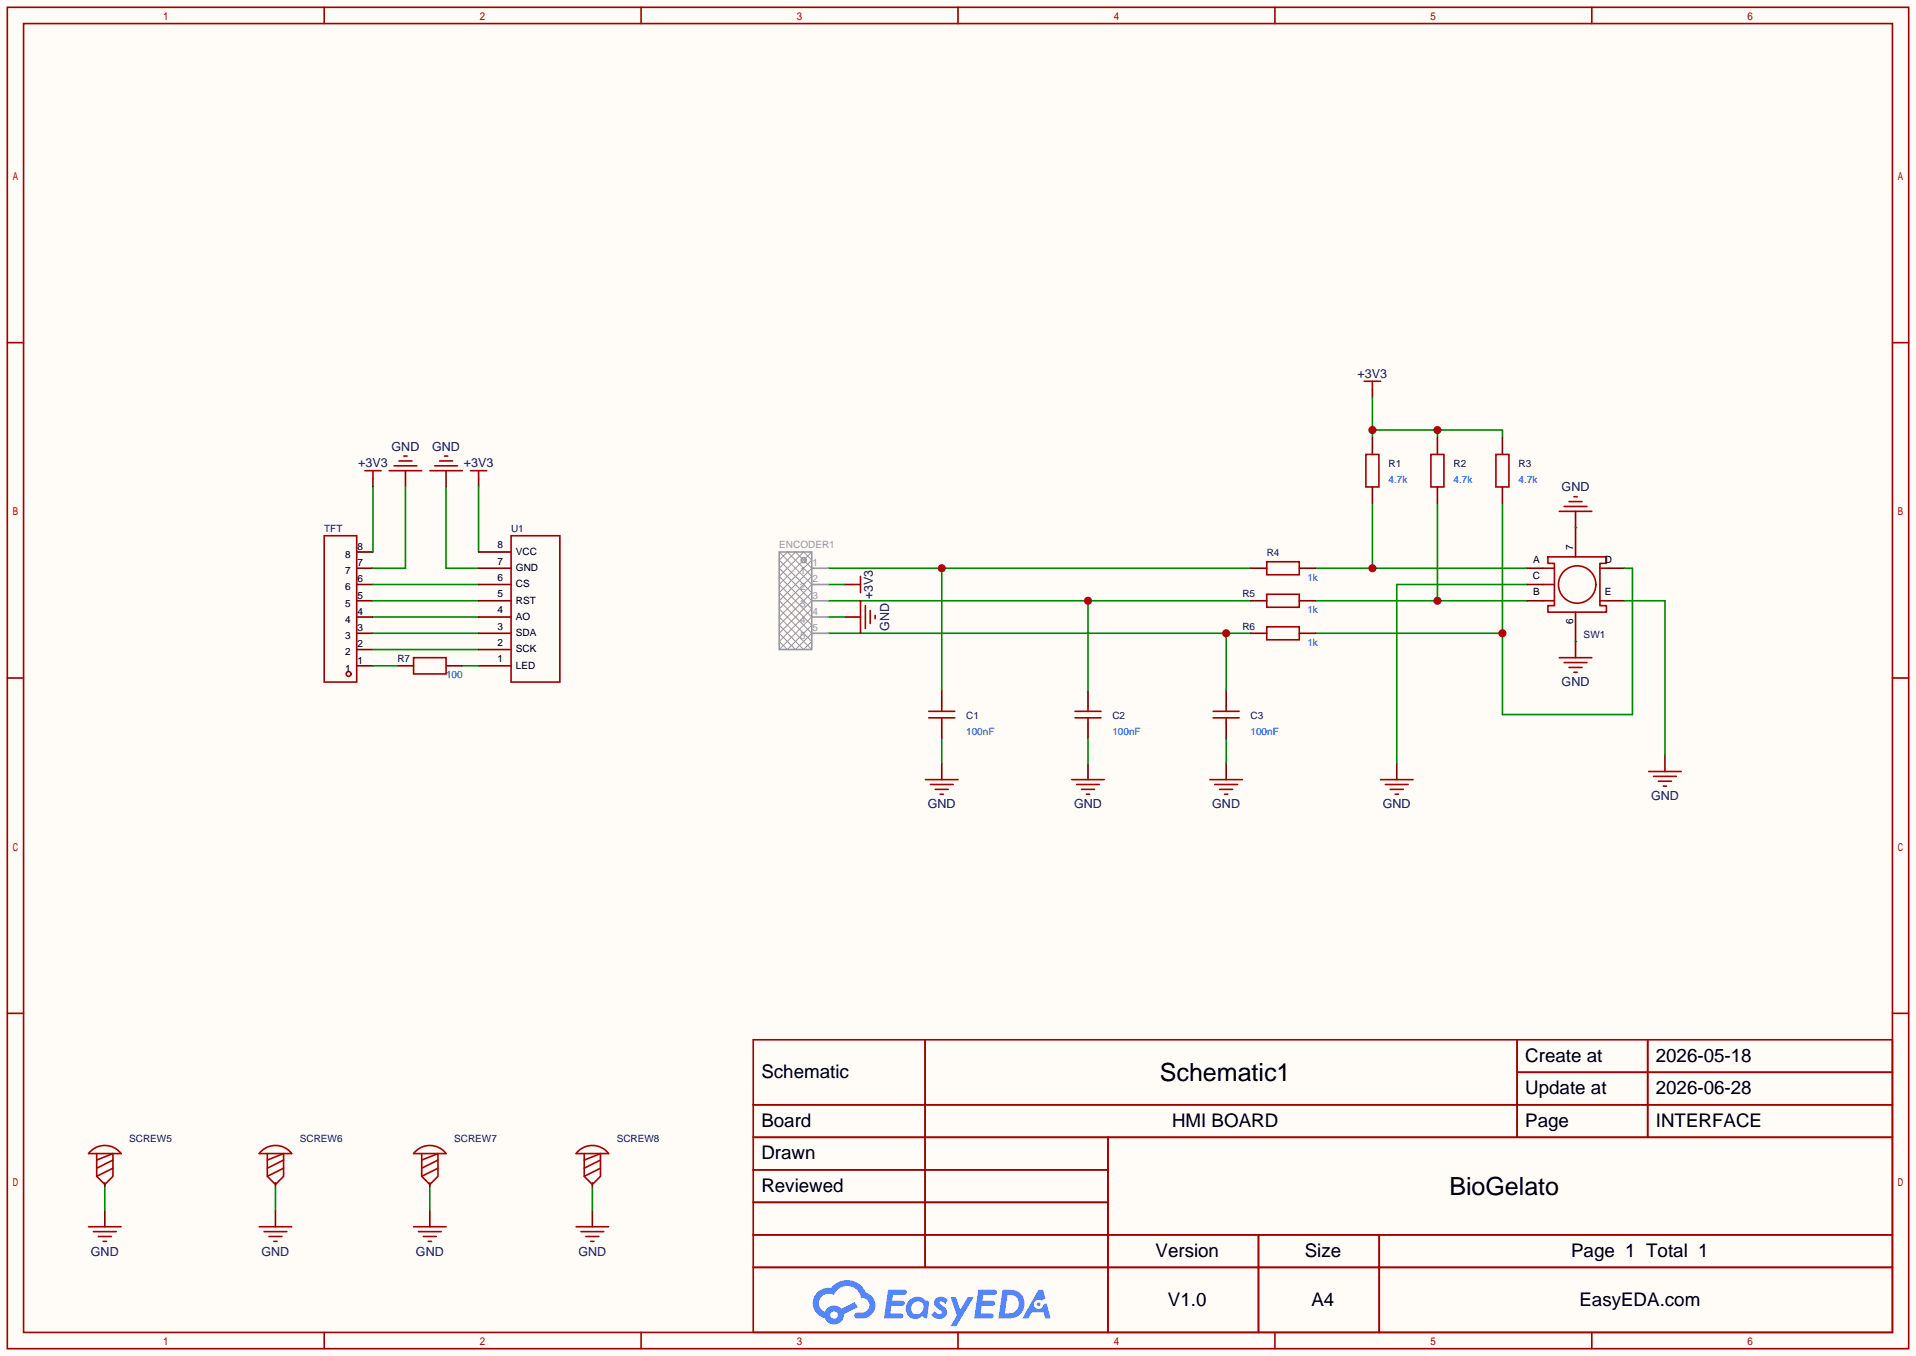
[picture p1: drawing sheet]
<svg xmlns="http://www.w3.org/2000/svg" width="299mm" height="212mm" viewBox="0 0 299 212" stroke-linecap="round" stroke-linejoin="round" font-family="sans-serif">
<path d="M0 0h299.5v211.8h-299.5z" fill="#fffcf7"/>
<g fill="none" stroke="#a10000" stroke-width=".25">
<path d="M1.1 1.1h297.2v209.6h-297.2zM3.7 3.7h292.1v204.5h-292.1zM50.7 1.1v2.6M100.2 1.1v2.6M149.7 1.1v2.6M199.3 1.1v2.6M248.8 1.1v2.6M1.1 53.5h2.6M295.8 53.5h2.5M1.1 105.9h2.6M295.8 105.9h2.5M1.1 158.3h2.6"/>
<path d="M295.8 158.3h2.5M117.7 162.4h178.1v45.8h-178.1zM117.7 172.6h178.1M117.7 177.7h178.1M144.6 162.4v35.6M173.2 177.7v30.5M237.1 162.4v15.3M237.1 167.5h58.7M257.5 162.4v15.3M117.7 182.8h55.5M117.7 192.9h178.1M117.7 187.8h55.5"/>
<path d="M117.7 198h178.1M196.7 192.9v15.3M215.6 192.9v15.3M50.7 208.2v2.5M100.2 208.2v2.5M149.7 208.2v2.5M199.3 208.2v2.5M248.8 208.2v2.5"/>
</g>
<g fill="#5487ff">
<path d="M146.3 202.8a1.3 1.3 0 0 1 1.8 .3l-.4 .6a.54 .54 0 0 0-.9-.2l.1 .1a2.32 2.32 0 0 1 1.1 1.4 1.36 1.36 0 0 1-1.1 1.1 1.36 1.36 0 0 1-1.4-.7l.6-.6a.7 .7 0 0 0 1.1 .3l-.1-.3a1.6 1.6 0 0 1-1.1-1.6z"/>
<path d="M148.6 202.7h.8l.7 1.9 1.2-1.9h.9l-2.7 4.5h-.9l.9-1.7z"/>
<path d="M138.8 201.5h1.6a1.31 1.31 0 0 1 1.3 .2 .4 .4 0 0 1-.4 .6h-1.7l-.2 .9h1.7a.4 .4 0 0 1 .3 .4 .4 .4 0 0 1-.4 .4h-1.7l-.1 1.2h.8a1.23 1.23 0 0 1 1.1 .2 .39 .39 0 0 1-.3 .6h-2.6z"/>
<path d="M152.9 201.5h1.6a1.32 1.32 0 0 1 1.3 .2 .39 .39 0 0 1-.4 .6h-1.7l-.2 .9h1.7a.4 .4 0 0 1 .3 .4 .4 .4 0 0 1-.4 .4h-1.7l-.1 1.2h.8a1.23 1.23 0 0 1 1.1 .2 .39 .39 0 0 1-.3 .6h-2.6z"/>
<path d="M162.3 201.5h.7l.4 1.3-.7 .4a.75 .75 0 0 0-1.1 .3 .75 .75 0 0 0 .5 1 .75 .75 0 0 0 1-.6l.5-.3 .6 2.4h-.8l-.3-1h-1.8l-.6 1h-.9z"/>
<path d="M156.7 201.5l-.6 4.5h1.4a2.27 2.27 0 0 0 2.5-1.7 2.27 2.27 0 0 0-1.3-2.7zM157.5 202.3a1.5 1.5 0 0 1 1.8 1.5 1.5 1.5 0 0 1-2 1.4h-.2z"/>
<path d="M142.1 203.1a1.62 1.62 0 0 0-.4 2.1 1.62 1.62 0 0 0 2.1 .7l.3-.3 .4 .3 .4 .1 .3-2.5-.2-.3h-.1a.57 .57 0 0 1-.6-.4 1.73 1.73 0 0 0-2.2 .3zM142.7 203.6a.96 .96 0 0 1 1.5 0 .96 .96 0 0 1-.2 1.5 .95 .95 0 0 1-1.4-.1 .95 .95 0 0 1 .1-1.4z"/>
<path d="M127.8 201.9a2.37 2.37 0 0 0 1.1 4 1.54 1.54 0 0 0 1.8 1 1.54 1.54 0 0 0 1.2-1.6l2.2-1.1-.5-.8-2.1 1.1a1.57 1.57 0 0 0-2.6 .4 1.5 1.5 0 0 1-.7-2.1 1.5 1.5 0 0 1 2.1-.5 2.23 2.23 0 0 1 2.3-1.4 2.23 2.23 0 0 1 2 1.8 1.16 1.16 0 0 1 1.3 1.1 1.16 1.16 0 0 1-1.1 1.3h-.7a.47 .47 0 0 0-.6 .3 .47 .47 0 0 0 .5 .6 2.23 2.23 0 0 0 2.2-.7 2.23 2.23 0 0 0 .4-2.3 2.16 2.16 0 0 0-1.3-1.1 3.2 3.2 0 0 0-5.4-.7h-.4a2.55 2.55 0 0 0-1.7 .7zM129.8 205.4a.58 .58 0 0 1 1.1 0 .58 .58 0 0 1-1.1 0z"/>
<circle cx="162.3" cy="203.8" r=".28"/>
</g>
<g fill="none" stroke="#a10000" stroke-width=".25">
<path d="M241.2 88.8h1.8M241.2 91.3h1.8M241.2 93.9h1.8M241.9 87h9.2v1h-1v6.6h1v1h-9.2v-1h1.1v-6.6h-1.1zM250.1 88.8h1.2M250.1 93.9h1.2"/>
<circle cx="246.5" cy="91.3" r="2.92"/>
</g>
<path d="M238.6 88.8h2.6M238.6 93.9h2.6M238.6 91.3h2.6M246.3 82.4v4.6M246.3 95.6v4.6M251.3 88.8h2.6M251.3 93.9h2.6" fill="none" stroke="#870000" stroke-width=".25"/>
<path d="M214.5 78.6v10.2M205.6 88.8h33" fill="none" stroke="#008700" stroke-width=".25"/>
<circle cx="214.5" cy="88.8" r=".63" fill="#c00"/>
<path d="M224.7 78.6v15.3M205.6 93.9h33" fill="none" stroke="#008700" stroke-width=".25"/>
<circle cx="224.7" cy="93.9" r=".63" fill="#c00"/>
<g fill="none" stroke="#870000" stroke-width=".25">
<path d="M58.3 74.8v1.3M63.4 73.5v2.6M69.7 73.5v2.6M74.8 74.8v1.3M214.5 60.8v1.3M132 91.3h1.2M147.2 107.8v2.6M147.2 112.9v2.5M147.2 119.3v2.5M170.1 107.8v2.6M170.1 112.9v2.5M170.1 119.3v2.5"/>
<path d="M191.6 107.8v2.6M191.6 112.9v2.5M191.6 119.3v2.5M260.2 118v2.5"/>
</g>
<g fill="none" stroke="#a10000" stroke-width=".25">
<path d="M213.2 59.6h2.6M214.5 59.6v1.2M57 73.5h2.6M58.3 73.5v1.3M60.8 73.5h5.1M61.6 72.8h3.6M62.4 72h2M63.1 71.2h.5M67.2 73.5h5.1M67.9 72.8h3.6M68.7 72h2M69.5 71.2h.5"/>
<path d="M73.5 73.5h2.6M74.8 73.5v1.3M133.2 91.3h1.3M134.5 90v2.6M145.2 112.1h4M145.2 111.1h4M147.2 110.4v.7M147.2 112.1v.8M168 112.1h4.1M168 111.1h4.1M170.1 110.4v.7M170.1 112.1v.8"/>
<path d="M189.6 112.1h4.1M189.6 111.1h4.1M191.6 110.4v.7M191.6 112.1v.8M144.7 121.8h5M145.4 122.6h3.6M146.2 123.3h2M146.9 124.1h.5M167.5 121.8h5.1M168.3 122.6h3.5M169 123.3h2.1M169.8 124.1h.5"/>
<path d="M189.1 121.8h5.1M189.9 122.6h3.5M190.6 123.3h2.1M191.4 124.1h.5M257.7 120.5h5.1M258.4 121.3h3.6M259.2 122h2M260 122.8h.5"/>
</g>
<path d="M214.5 67.2h20.3v1.3M214.5 62.1v6.4M224.7 67.2v1.3M147.2 115.4v3.9M170.1 115.4v3.9M191.6 115.4v3.9" fill="none" stroke="#008700" stroke-width=".25"/>
<g fill="#c00">
<circle cx="224.7" cy="67.2" r=".63"/>
<circle cx="214.5" cy="67.2" r=".63"/>
</g>
<path d="M129.4 93.9h66.1M170.1 93.9v13.9" fill="none" stroke="#008700" stroke-width=".25"/>
<circle cx="170.1" cy="93.9" r=".63" fill="#c00"/>
<path d="M129.4 88.8h66.1M147.2 88.8v19" fill="none" stroke="#008700" stroke-width=".25"/>
<circle cx="147.2" cy="88.8" r=".63" fill="#c00"/>
<path d="M129.4 98.9h66.1M191.6 98.9v8.9" fill="none" stroke="#008700" stroke-width=".25"/>
<circle cx="191.6" cy="98.9" r=".63" fill="#c00"/>
<path d="M218.3 119.3v2.5" fill="none" stroke="#870000" stroke-width=".25"/>
<path d="M215.8 121.8h5.1M216.5 122.6h3.6M217.3 123.3h2M218.1 124.1h.5" fill="none" stroke="#a10000" stroke-width=".25"/>
<path d="M234.8 78.6v33h20.3v-22.8h-1.2M205.6 98.9h29.2" fill="none" stroke="#008700" stroke-width=".25"/>
<circle cx="234.8" cy="98.9" r=".63" fill="#c00"/>
<g fill="none" stroke="#008700" stroke-width=".25">
<path d="M58.3 76.1v10.1M63.4 76.1v12.7h-5.1M69.7 76.1v12.7h5.1M74.8 76.1v10.1M58.3 91.3h16.5M58.3 93.9h16.5M58.3 96.4h16.5M58.3 98.9h16.5M129.4 91.3h2.6M129.4 96.4h2.6M238.6 91.3h-20.3v28M246.3 82.4h.1"/>
<path d="M253.9 93.9h6.3v24.1M58.3 101.5h16.5M58.3 104h3.8M72.3 104h2.5M246.3 100.2h.1M16.4 185.3v3.8M43.1 185.3v3.8M67.2 185.3v3.8M92.6 185.3v3.8"/>
</g>
<g fill="none" stroke="#870000" stroke-width=".25">
<path d="M214.5 68.5v2.5M214.5 76.1v2.5M224.7 68.5v2.5M224.7 76.1v2.5M234.8 68.5v2.5M234.8 76.1v2.5M246.3 79.9v2.5M55.8 96.4h2.5M55.8 98.9h2.5M55.8 93.9h2.5M55.8 91.3h2.5M55.8 88.8h2.5"/>
<path d="M55.8 86.2h2.5M74.8 96.4h5.1M74.8 98.9h5.1M74.8 93.9h5.1M74.8 91.3h5.1M74.8 88.8h5.1M74.8 86.2h5.1M132 96.4h2.5M195.5 98.9h2.5M195.5 93.9h2.5M195.5 88.8h2.5M203.1 98.9h2.5"/>
<path d="M203.1 93.9h2.5M203.1 88.8h2.5M55.8 104h2.5M55.8 101.5h2.5M62.1 104h2.5M69.7 104h2.6M74.8 104h5.1M74.8 101.5h5.1M246.3 100.2v2.5M16.4 184.8v.5M16.4 189.1v2.5M43.1 184.8v.5"/>
<path d="M43.1 189.1v2.5M67.2 184.8v.5M67.2 189.1v2.5M92.6 184.8v.5M92.6 189.1v2.5"/>
</g>
<g fill="none" stroke="#a10000" stroke-width=".25">
<path d="M213.5 71h2v5.1h-2zM223.6 71h2.1v5.1h-2.1zM233.8 71h2v5.1h-2zM243.7 79.9h5.1M244.5 79.1h3.5M245.2 78.4h2.1M246 77.6h.5M50.7 83.7h5.1v22.9h-5.1zM79.9 83.7h7.6v22.9h-7.6zM134.5 93.9v5M135.3 94.6v3.6M136 95.4v2"/>
<path d="M136.8 96.1v.5M198 87.8h5.1v2h-5.1zM198 92.8h5.1v2.1h-5.1zM198 97.9h5.1v2h-5.1zM64.6 102.7h5.1v2.6h-5.1zM243.7 102.7h5.1M244.5 103.5h3.5M245.2 104.3h2.1M246 105h.5M14.3 179.7a3.2 3.2 0 0 1 4.6 .5h-5.1zM40.9 179.7a3.2 3.2 0 0 1 4.7 .5h-5.1zM65.1 179.7a3.2 3.2 0 0 1 4.6 .5h-5.1z"/>
<path d="M90.5 179.7a3.2 3.2 0 0 1 4.6 .5h-5.1zM13.8 191.6h5.1M14.6 192.4h3.6M15.1 180.2v3.6l1.3 1.2 1.3-1.2v-3.6l-2.6 1M15.4 193.2h2M16.1 193.9h.5M17.7 181.2l-2.6 1.3M17.7 182.5l-2.6 1.3M40.5 191.6h5.1M41.3 192.4h3.5M41.8 180.2v3.6l1.3 1.2 1.2-1.2v-3.6l-2.5 1M42 193.2h2.1"/>
<path d="M42.8 193.9h.5M44.3 181.2l-2.5 1.3M44.3 182.5l-2.5 1.3M64.6 191.6h5.1M65.4 192.4h3.6M65.9 180.2v3.6l1.3 1.2 1.3-1.2v-3.6l-2.6 1M66.2 193.2h2M66.9 193.9h.5M68.5 181.2l-2.6 1.3M68.5 182.5l-2.6 1.3M90 191.6h5.1M90.8 192.4h3.6"/>
<path d="M91.3 180.2v3.6l1.3 1.2 1.3-1.2v-3.6l-2.6 1M91.6 193.2h2M92.3 193.9h.5M93.9 181.2l-2.6 1.3M93.9 182.5l-2.6 1.3"/>
<circle cx="54.5" cy="105.3" r=".38"/>
</g>
<path d="M121.8 87.5l1.3-1.3 3.8 3.8-5.1 5.1 5.1 5.1-1.3 1.3-3.8-3.8 5.1-5.1zM121.8 88.8l2.5-2.6 2.6 2.6-5.1 5.1 5.1 5-2.6 2.6-2.5-2.6 5.1-5zM121.8 90l3.8-3.8 1.3 1.3-5.1 5.1 5.1 5.1-3.8 3.8-1.3-1.3 5.1-5.1zM121.8 86.2l5.1 5.1-5.1 5.1 5.1 5.1M125.8 87.2l.1 .1M125.9 87.7l-.1 .1M126.9 86.2l-5.1 5.1 5.1 5.1-5.1 5.1" fill="none" stroke="#999" stroke-width=".16"/>
<g fill="none" stroke="#999" stroke-width=".25">
<path d="M121.8 86.2h5.1v15.3h-5.1zM126.9 88.8h2.5M126.9 91.3h2.5M126.9 93.9h2.5M126.9 96.4h2.5M126.9 98.9h2.5"/>
<circle cx="125.6" cy="87.5" r=".38"/>
</g>
<g font-size="3.9">
<text x="181.3" y="168.9">Schematic1</text>
<text x="226.5" y="186.7">BioGelato</text>
</g>
<g font-size="2.9">
<text x="238.4" y="165.9">Create at</text>
<text x="258.8" y="165.9">2026-05-18</text>
<text x="119" y="168.4">Schematic</text>
<text x="238.4" y="170.9">Update at</text>
<text x="258.8" y="170.9">2026-06-28</text>
<text x="119" y="176">Board</text>
<text x="183.2" y="176">HMI BOARD</text>
<text x="238.4" y="176">Page</text>
<text x="258.8" y="176">INTERFACE</text>
<text x="119" y="181.1">Drawn</text>
<text x="119" y="186.2">Reviewed</text>
<text x="180.6" y="196.3">Version</text>
<text x="203.9" y="196.3">Size</text>
<text x="245.6" y="196.3">Page 1 Total 1</text>
<text x="182.6" y="204">V1.0</text>
<text x="205" y="204">A4</text>
<text x="246.9" y="204">EasyEDA.com</text>
</g>
<g font-size="2" fill="#000080">
<text x="212.2" y="59">+3V3</text>
<text x="61.2" y="70.4">GND</text>
<text x="67.6" y="70.4">GND</text>
<text x="56" y="72.9">+3V3</text>
<text x="72.5" y="72.9">+3V3</text>
<text x="244.1" y="76.8">GND</text>
<text x="136.4" y="93.6" transform="rotate(-90 136.4 93.6)">+3V3</text>
<text x="139" y="98.6" transform="rotate(-90 139 98.6)">GND</text>
<text x="244.1" y="107.2">GND</text>
<text x="258.1" y="125">GND</text>
<text x="145" y="126.3">GND</text>
<text x="167.9" y="126.3">GND</text>
<text x="189.5" y="126.3">GND</text>
<text x="216.1" y="126.3">GND</text>
<text x="14.2" y="196.1">GND</text>
<text x="40.9" y="196.1">GND</text>
<text x="65" y="196.1">GND</text>
<text x="90.4" y="196.1">GND</text>
</g>
<g font-size="1.6" fill="#000080">
<text x="217" y="72.9">R1</text>
<text x="227.2" y="72.9">R2</text>
<text x="237.4" y="72.9">R3</text>
<text x="50.7" y="83.1">TFT</text>
<text x="79.9" y="83.1">U1</text>
<text x="198" y="86.9">R4</text>
<text x="194.2" y="93.3">R5</text>
<text x="194.2" y="98.3">R6</text>
<text x="247.5" y="99.6">SW1</text>
<text x="62.1" y="103.4">R7</text>
<text x="151" y="112.3">C1</text>
<text x="173.9" y="112.3">C2</text>
<text x="195.5" y="112.3">C3</text>
<text x="20.2" y="178.4">SCREW5</text>
<text x="46.9" y="178.4">SCREW6</text>
<text x="71" y="178.4">SCREW7</text>
<text x="96.4" y="178.4">SCREW8</text>
</g>
<g font-size="1.6" fill="#00f">
<text x="217" y="75.5">4.7k</text>
<text x="227.2" y="75.5">4.7k</text>
<text x="237.4" y="75.5">4.7k</text>
<text x="204.3" y="90.7">1k</text>
<text x="204.3" y="95.8">1k</text>
<text x="204.3" y="100.9">1k</text>
<text x="69.7" y="106">100</text>
<text x="151" y="114.9">100nF</text>
<text x="173.9" y="114.9">100nF</text>
<text x="195.5" y="114.9">100nF</text>
</g>
<g font-size="1.6">
<text x="53.9" y="89.7">7</text>
<text x="53.9" y="87.2">8</text>
<text x="55.9" y="88.4">7</text>
<text x="55.9" y="85.9">8</text>
<text x="77.7" y="85.6">8</text>
<text x="77.7" y="88.2">7</text>
<text x="80.6" y="86.7">VCC</text>
<text x="80.6" y="89.2">GND</text>
<text x="239.6" y="87.9">A</text>
<text x="245.9" y="86" transform="rotate(-90 245.9 86)">7</text>
<text x="250.8" y="87.9">D</text>
<text x="53.9" y="94.8">5</text>
<text x="53.9" y="92.2">6</text>
<text x="55.9" y="93.5">5</text>
<text x="55.9" y="91">6</text>
<text x="77.7" y="90.7">6</text>
<text x="77.7" y="93.3">5</text>
<text x="77.7" y="95.8">4</text>
<text x="80.6" y="91.7">CS</text>
<text x="80.6" y="94.3">RST</text>
<text x="239.6" y="90.5">C</text>
<text x="239.6" y="93">B</text>
<text x="250.8" y="93">E</text>
<text x="53.9" y="99.9">3</text>
<text x="53.9" y="97.3">4</text>
<text x="55.9" y="101.1">2</text>
<text x="55.9" y="98.6">3</text>
<text x="55.9" y="96">4</text>
<text x="77.7" y="98.3">3</text>
<text x="77.7" y="100.9">2</text>
<text x="80.6" y="96.8">AO</text>
<text x="80.6" y="99.4">SDA</text>
<text x="80.6" y="101.9">SCK</text>
<text x="245.9" y="97.5" transform="rotate(-90 245.9 97.5)">6</text>
<text x="53.9" y="104.9">1</text>
<text x="53.9" y="102.4">2</text>
<text x="55.9" y="103.7">1</text>
<text x="77.7" y="103.4">1</text>
<text x="80.6" y="104.4">LED</text>
</g>
<g font-size="1.6" fill="#999">
<text x="121.8" y="85.6">ENCODER1</text>
<text x="125.1" y="89.7">1</text>
<text x="127" y="88.4">1</text>
<text x="125.1" y="92.2">2</text>
<text x="125.1" y="94.8">3</text>
<text x="127" y="91">2</text>
<text x="127" y="93.5">3</text>
<text x="125.1" y="97.3">4</text>
<text x="125.1" y="99.9">5</text>
<text x="127" y="96">4</text>
<text x="127" y="98.6">5</text>
</g>
</svg>
